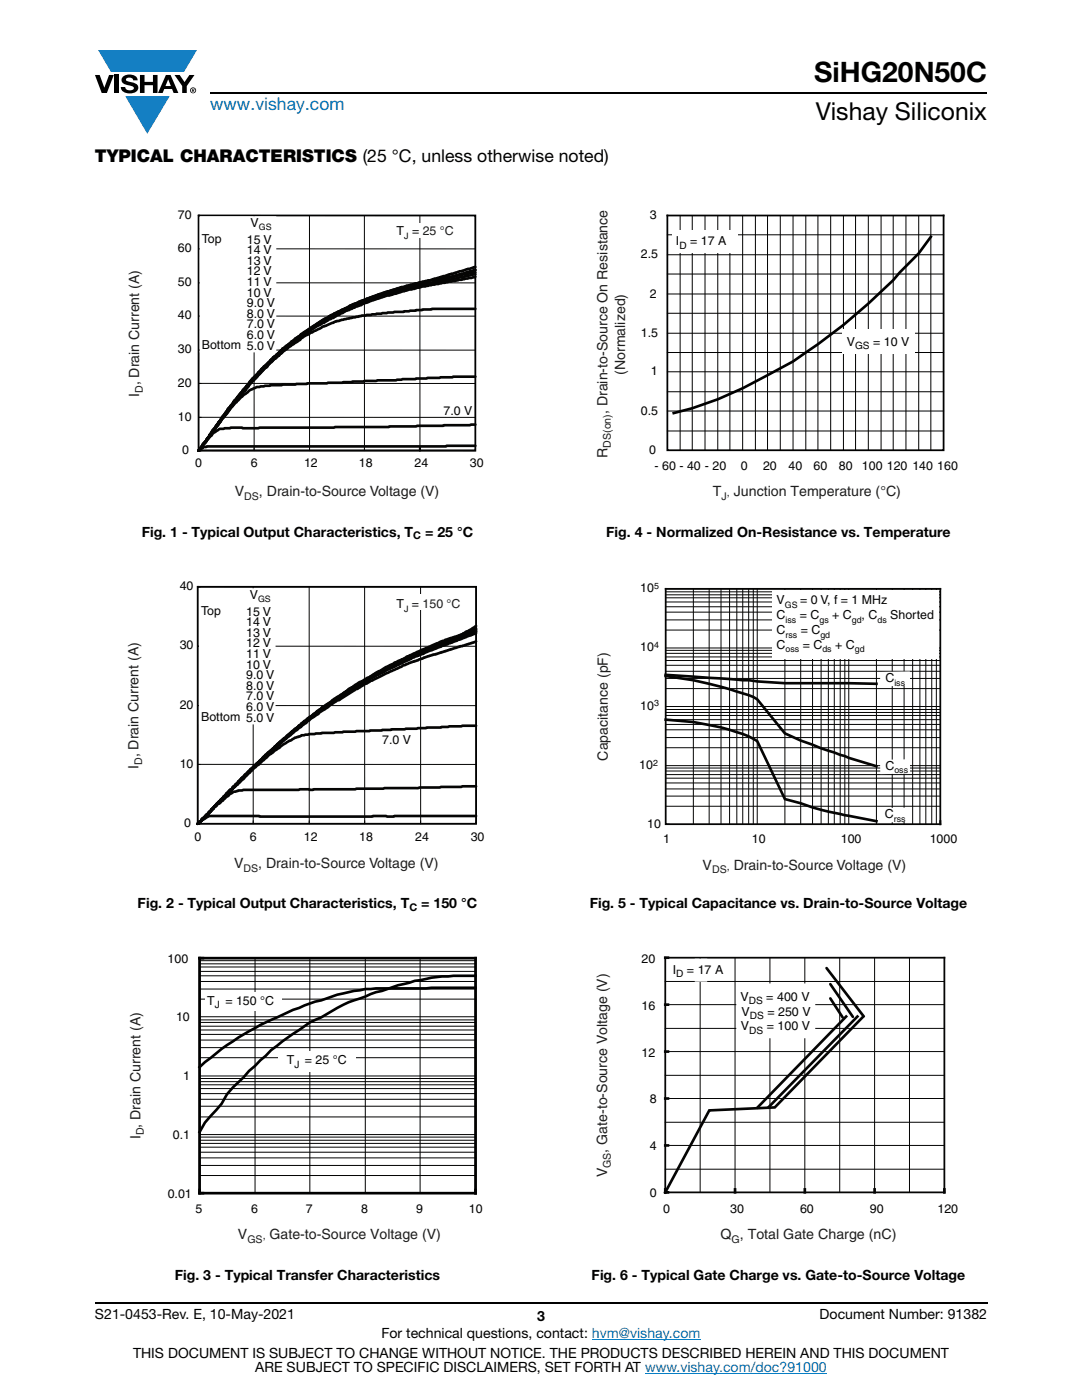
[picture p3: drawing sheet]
<svg xmlns="http://www.w3.org/2000/svg" width="216mm" height="279mm" viewBox="0 0 216 279" stroke-linecap="round" stroke-linejoin="round" font-family="sans-serif">
<g fill="#147fc3">
<path d="M19.6 10h19.7l-2.6 4.3h-1.1h-13.5z"/>
<path d="M25 19.2h8.9l-4.5 7.5z"/>
</g>
<g fill="#000">
<path d="M18.9 15h1l.9 2.5 1-2.5h.9l-1.4 3.6h-1zM22.9 15h.9v3.6h-.9zM24.6 15.3a2.1 2.1 0 0 1 2.8 .3l.1 .4h-.9a.79 .79 0 0 0-.7-.5 .79 .79 0 0 0-.8 .4l.3 .3 1 .2a1.08 1.08 0 0 1 1.2 1 1.08 1.08 0 0 1-1.1 1.2 1.73 1.73 0 0 1-2.4-1.2h.9a.96 .96 0 0 0 .8 .6 .96 .96 0 0 0 .9-.4 1.31 1.31 0 0 0-1.2-.6 1.03 1.03 0 0 1-1.1-.6 1.03 1.03 0 0 1 .2-1.1zM27.9 15h.9v1.3h1.7v-1.3h.9v3.6h-.9v-1.6h-1.7v1.6h-.9zM34.8 15h1.1l.9 1.4 1-1.4h1l-1.5 2.2v1.4h-.9v-1.4z"/>
<path d="M33.6 15.9l.5 1.3h-1.1zM33.1 15l-1.6 3.6h1l.3-.8h1.5l.3 .8h1l-1.6-3.6z"/>
<path d="M38.4 17.8h.2v.2h-.2zM38.3 17.7v.7h.1v-.3l.4 .3-.2-.3 .2-.2-.1-.2z"/>
<path d="M38.1 18a.46 .46 0 0 1 .9 0 .46 .46 0 0 1-.9 0zM37.9 18a.6 .6 0 0 0 1.2 0 .6 .6 0 0 0-1.2 0z"/>
<circle cx="39.6" cy="43" r=".18"/>
</g>
<path d="M42 18.6h155M18.9 260h178.1" fill="none" stroke="#000" stroke-width=".36"/>
<path d="M118.1 267.3h21.7M128.7 274h36.3" fill="none" stroke="#067ec4" stroke-width=".2"/>
<g fill="none" stroke="#050504" stroke-width=".2">
<path d="M39.6 43h55.3v46.9M39.6 43v46.9M39.6 43h.6M50.7 43v46.9M61.8 43v46.9v-.6M72.7 43v46.9v-.6M83.8 43v46.9M94.9 56.5l-55.3-.1 .6 .1M94.9 49.7h-55.3h.6M94.9 76.5h-55.3h.6M94.9 69.9h-55.3h.6M94.9 63.1h-55.3h.6"/>
<path d="M39.6 89.9l.6 .1M39.6 89.3v.6M50.7 89.3v.6M94.9 83.3h-55.3h.6M94.9 89.8h-55.1l-.2 .1M94.9 89.3v.7l-55.3-.1"/>
</g>
<path d="M39.6 43h55.3v46.9h-55.3z" fill="none" stroke="#000" stroke-width=".35"/>
<path d="M83.8 89.3v.6" fill="none" stroke="#050504" stroke-width=".42"/>
<path d="M94.9 54.7l-10.4 2.2-.5 .3-2.6 .4-2.2 .8h-.5l-1.8 .5-1.4 .6-.7 .1-2.1 .7-1.2 .6-1 .3-3.1 1.5-.8 .3-1.9 1.2-1.5 .7-4.8 3.3-4.5 3.7-.6 .9-1.7 1.5-2.4 2.7-3.3 4.2-.4 .4-2 2.9-1.2 1.4-.6 1.3-1.9 2.6-.2 .1M94.9 53.3l-7.7 2.3h-.5l-.9 .4-2 .3-1.4 .5-1.3 .2-.5 .3h-.5l-2 .7-2.2 .6-5.9 2.3-2.2 1.2-1.7 .7-.5 .4-.2 .3a5.5 5.5 0 0 0-2.5 1.3l-4 2.8-1.6 1.4-1 .6-1.2 1.4a1.41 1.41 0 0 0-.9 .8l-1.1 1.2-.8 .5-2 2.3-3.7 4.5-3.3 4.4-.5 1-1.6 1.9-.1 .4-.6 .7-.7 1.1-.2 .1M94.9 54.4l-8.5 1.4-3.4 .8-.8 .3-1 .1-1.6 .6-.9 .2-2.3 .7-.6 .4h-.5l-5.5 2.1-2.2 1.2-1 .4-1 .6-.2 .2-1.1 .5-4.3 2.8-.1 .3-3.6 2.6-.8 1-1.3 1.1-.6 .7-1 .7-1.6 1.8a5.7 5.7 0 0 0-1.6 2.1l-2.6 2.9-4.7 6.6-1 1.5-1.5 1.9M94.9 55.2l-2.8 .6h-.6l-.7 .3-4.6 .7-1.3 .4h-.7l-1.5 .4-1.1 .2-3.9 1.2h-.5l-4.6 1.6-.5 .3-1 .3-1.4 .7-.7 .1-.6 .5-1 .3-.9 .7-.7 .2-1.1 .7-1.5 .7-1.9 1.3-.1 .2-1.2 .7-2.7 2.2a3.1 3.1 0 0 0-1.6 1.5l-1.1 .8-1.3 1.5-.4 .2-1.3 1.3-1.9 2.1-.6 .9-1.8 1.9-1.8 2.6-1.2 1.3-3.1 4.4-1.6 1.9M54.5 71.6l2.3-2 .1-.2 4.1-3.1a19 19 0 0 1 4.4-2.6l1.8-1.1 1.4-.6 1.4-.7 4.6-1.8 5.9-1.9 1.9-.3 1.9-.6 1.9-.3 8.7-2.5-8 2.4-6.3 1.3-4.2 1.3-6.6 2.5-5 2.5-4.8 3.2-2.1 1.7-.6 .6-1 .6-5.5 5.4-4.2 5.1-.1 .4-1 1.1-.7 1-2.4 3.1-.7 1.3-2.1 2.5 .2-.1 .7-1.1 .4-.3 2.1-2.9 .1-.4 1-1.1 .1-.4 2.4-3.1 1.8-2.4 1-1a18.4 18.4 0 0 1 3.2-3.6zM94.9 75.2h-4.5l-.1 .1-7.3 .2-.1 .2h-2.6l-1.3 .2h-3.7l-.3 .1-6.5 .3-.1 .1-7.1 .1-.1 .1h-2l-.3 .1a40 40 0 0 0-7.1 .5h-.6a11.6 11.6 0 0 0-4 3.1l-1.5 1.5-4.2 5.6-1.7 2.4-.2 .1M94.9 61.6h-6.2a7 7 0 0 0-3.1 .2l-2.6 .1-.1 .1-2.3 .1-.1 .1h-1.8l-6.5 .8-5 1.1-2.7 1-2.1 1.1a10.2 10.2 0 0 0-3 2l-1.8 1.1-3.1 2.5-4.2 4.2-4.3 5-3.6 5.1-.7 1.2-1.2 1.3-.9 1.3M94.9 89h-5.4a6.4 6.4 0 0 1-2.8 .1h-45.5l-.1 .1h-.6l-.1 .3-.8 .4M94.9 84.7l-1.1 .2h-5.2l-.2 .1h-5.2l-.2 .1h-5.3l-.1 .1-25.8 .1-.2 .2-5.6-.2-.1 .2h-1.1l-.2 .1a1.76 1.76 0 0 0-1.5 .5l-.1 .1a16.4 16.4 0 0 0-3.2 3.5l-.2 .1" fill="none" stroke="#050504" stroke-width=".53"/>
<path d="M40 43.3h15v26.9h-15z" fill="#fff"/>
<path d="M40 43.3h15v26.9h-15z" fill="none" stroke="#fff" stroke-width=".35"/>
<path d="M77.4 44.5h15.1v2.8h-15.1z" fill="#fff"/>
<g fill="none" stroke="#050504" stroke-width=".2">
<path d="M39.4 117.1h55.6v47.3M39.4 117.1l.1 47.3M39.4 117.1h.6M50.5 117.1v47.3v-.6M61.7 117.1v47.3v-.6M72.8 117.1v47.3M83.9 117.1v47.3M95 129h-55.6h.6M95 152.6l-55.6-.1 .6 .1M95 140.8h-55.6h.6M39.4 164.4h.6M39.5 163.8l-.1 .6"/>
<path d="M72.8 163.8v.6M83.9 163.8v.6M95 163.8v.6h-55.6"/>
</g>
<path d="M39.4 117.1h55.6v47.3h-55.6z" fill="none" stroke="#000" stroke-width=".35"/>
<circle cx="39.4" cy="117.1" r=".18" fill="#000"/>
<path d="M95 128l-8.1 2.6-1.2 .3-2.3 .9-1.8 .5-7.5 3.5-2.8 1.7-.4 .1-3.1 2-1.2 .6-4.6 3.2-3.2 2.6-3.5 2.9-1.9 1.9-1.6 1.2-5.9 5.8-3.8 4.1-2.7 2.5M95 126.4l-12.7 4.8-2.1 1.2-2.8 1.2-1.8 1-1.2 .5-7.2 4.4-7.6 5.6-.1 .2-1.2 .8-.1 .3-3.4 2.8-.1 .3-.5 .2-.1 .2-.4 .3-1.4 1.5-.5 .3-3 3-.7 .5-.7 .8-2.8 2.8-3.6 3.9-1.6 1.4M95 126.1l-6.7 2.6-1.3 .4-3.1 1.4-1.2 .4-1.2 .7-4.1 1.9-4.2 2.3-.4 .2-2 1.3-.5 .1-1.4 1-3.9 2.5-.1 .3-1.2 .7-.1 .2-1 .6-3.5 2.7-5.6 4.9-3.1 3.1-.4 .2-.7 .8-1.7 1.6-1.2 1.4-1.3 1-1.2 1.5-4.5 4.5M95 125.8l-6.1 1.9-1.5 .7-3.4 1.3-7 3.4-3.3 2-2 1-7.5 5.1-.1 .2-3.4 2.5-.7 .7-3.4 2.7-2.1 2.2-1.6 1.2-.6 .8-1.9 1.8a13.4 13.4 0 0 0-3 2.9l-.9 .9-1.5 1.6-.4 .2-3.1 3.5-2.1 2M95 125.6l-7.5 2.9-7.3 3.2-1.1 .7-1 .4-1.9 1.1-1.3 .5-1.2 .8-.4 .2-2.5 1.6-1.8 1-2.5 1.9-2.3 1.4-.1 .2-3.9 2.9-.7 .7-4.7 3.9-4.3 4-.6 .9-1.8 1.5-1.7 2-.5 .2-1.4 1.7-1.2 1.1-1.8 2-2.1 2M95 124.9l-3.3 2-.4 .2a14 14 0 0 1-4.3 1.9l-4.1 1.6-4.2 2-2 1.2-1 .4-2.5 1.5-.4 .1-6.2 3.9-3.5 2.5-.1 .3a11.6 11.6 0 0 0-3.2 2.6l-1.4 1-2 1.6-3.6 3.4-1 .7-3.3 3.5-.4 .2-1.6 1.7-.9 1-.5 .3-.6 .9-.5 .3-.5 .5a16 16 0 0 1-3.2 3.2l-.9 1M95 126l-2.6 1-1.2 .5-2.9 1-.9 .5-.9 .2-9.1 4.2-1.2 .8-1 .3-2.8 1.7-.4 .1-.9 .7h-.2l-3 1.9-2.4 1.8-.5 .2-6.2 4.8-.6 .7-1.3 .9-1.1 1.2-1.3 1-.6 .7-1 .7-4.4 4.4-.4 .2-3.6 3.9-.5 .3-1.4 1.6-3.2 3.1M95 125.4l-6.5 2.9-2 .7-1.1 .6-2.2 .8-6.4 3.1-1.2 .8-3.6 1.9-8.9 5.9-.6 .7-1.2 .7-.7 .7-.8 .5-2.6 2.3-.1 .2-.5 .2-5.5 5.1-4.1 4.1-.6 .8-.8 .6-4.6 5-1.6 1.4M95 156.9l-11.3 .3-.3 .1-12.3 .1-.2 .1-22.4 .1-1.1 .3a4.6 4.6 0 0 0-2.6 1.5l-2.1 1.7-1.2 1.4-1.2 .9-.9 1M95 144.8h-2.7l-.3 .2-3.9 .1-.1 .1h-2.9l-.1 .1h-1.6l-.2 .1-5.1 .2-.1 .1h-1.7l-.1 .1-7.7 .2-.1 .1h-1.6l-.2 .2h-2.4l-.1 .1-2.6 .2a8.4 8.4 0 0 0-4.1 1.4l-3.7 2.6-2 1.9-1 .8-3.3 3.3-.4 .2-3.1 3.2-.6 .5-3.1 3.3-.8 .6M95 162.8l-34.2 .2-17.5-.2a2.61 2.61 0 0 0-2.5 .6l-1.4 1" fill="none" stroke="#050504" stroke-width=".53"/>
<path d="M39.9 117.6h14.9v26.8h-14.9z" fill="#fff"/>
<path d="M39.9 117.6h14.9v26.8h-14.9z" fill="none" stroke="#fff" stroke-width=".35"/>
<path d="M79 118.6h11.1v3.1h-11.1z" fill="#fff"/>
<g fill="none" stroke="#000" stroke-width=".2">
<path d="M39.8 199.4h55.1M39.8 197.4h55.1M39.8 195.9h55.1M39.8 194.7h55.1M39.8 193.9h55.1M39.8 193h55.1M39.8 192.4h55.1M39.8 191.7h55.1M50.9 191.2v46.9M61.8 191.2v46.9M72.9 191.2v46.9M83.8 191.2v46.9"/>
<path d="M39.8 219.4h55.1M39.8 218.3h55.1M39.8 217.2h55.1M39.8 216.5h55.1M39.8 215.9h55.1M39.8 215.2h55.1M39.8 211.1h55.1M39.8 209.1h55.1M39.8 207.6h55.1M39.8 206.4h55.1M39.8 205.6h55.1M39.8 204.8h55.1"/>
<path d="M39.8 204h55.1M39.8 203.5h55.1M39.8 214.7h55.1M39.8 202.9h55.1M39.8 234.6h55.1M39.8 232.6h55.1M39.8 231.1h55.1M39.8 229.9h55.1M39.8 228.9h55.1M39.8 228.2h55.1M39.8 227.6h55.1M39.8 226.9h55.1"/>
<path d="M39.8 222.9h55.1M39.8 220.8h55.1M39.8 226.4h55.1"/>
</g>
<path d="M39.8 191.2h55.1v46.9h-55.1zM94.9 197.1l-15.5 .2a36.2 36.2 0 0 0-9.8 .7l-1.1 .3a86.1 86.1 0 0 0-18.8 7.5 52.4 52.4 0 0 0-9.9 7.2M94.9 194.7a43.3 43.3 0 0 0-9.9 .7 57.3 57.3 0 0 0-8.8 2.4l-1.2 .2-2.1 .9a29.9 29.9 0 0 0-8.8 4.1 12.9 12.9 0 0 0-4.4 2.6 47.3 47.3 0 0 0-8.8 7.1l-1.2 1-1.1 1.3a16.6 16.6 0 0 0-4.4 5.3l-3.3 3.7-1.1 1.9M39.8 237.5v.6h.7" fill="none" stroke="#000" stroke-width=".53"/>
<path d="M39.8 191.2h55.1v46.9h-55.1z" fill="none" stroke="#000" stroke-width=".35"/>
<g fill="#fff">
<path d="M40.8 198h15.4v3.7h-15.4z"/>
<path d="M55.5 209.9h15.5v4h-15.5z"/>
</g>
<g fill="none" stroke="#000" stroke-width=".2">
<path d="M133.2 54.7h55.1M133.2 46.9h55.1M133.2 58.7h55.1M133.2 50.8h55.1M135.7 43v46.9M138.1 43v46.9M140.7 43v46.9M143.2 43v46.9M145.6 43v46.9M148.2 43v46.9M150.7 43v46.9M153.2 43v46.9"/>
<path d="M155.7 43v46.9M158.2 43v46.9M160.8 43v46.9M163.2 43v46.9M165.8 43v46.9M168.3 43v46.9M170.7 43v46.9M173.3 43v46.9M175.8 43v46.9M178.2 43v46.9M180.8 43v46.9M183.3 43v46.9"/>
<path d="M185.7 43v46.9M133.2 78.2h55.1M133.2 70.4h55.1M133.2 62.5h55.1M133.2 74.2h55.1M133.2 66.5h55.1M133.2 86h55.1M133.2 82h55.1"/>
</g>
<path d="M133.2 43h55.1v46.9h-55.1z" fill="none" stroke="#000" stroke-width=".35"/>
<path d="M185.7 47.3l-2.4 3.3-3.8 3.8-1.3 1.5a129.4 129.4 0 0 1-20 16.2l-3.8 2.1a76.9 76.9 0 0 1-20 8.2" fill="none" stroke="#000" stroke-width=".53"/>
<g fill="#fff">
<path d="M134.1 46h13.1v4.4h-13.1z"/>
<path d="M168 65.8h14.5v4.9h-14.5z"/>
</g>
<g fill="none" stroke="#050504" stroke-width=".2">
<path d="M132.8 119.3h54.8M132.8 118.7h54.8M132.8 118.1h54.8M132.8 117.5h54.8M138.4 117.5v47M141.5 117.5v47M143.9 117.5v47M145.6 117.5v47M147 117.5v47M148.2 117.5v47M149.4 117.5v47M150.3 117.5v47"/>
<path d="M151.1 117.5v47M156.6 117.5v47M159.8 117.5v47M162.1 117.5v47M163.8 117.5v47M165.3 117.5v47M166.5 117.5v47M167.7 117.5v47M168.6 117.5v47M169.4 117.5v47M174.9 117.5v47M178 117.5v47"/>
<path d="M180.4 117.5v47M182.1 117.5v47M183.6 117.5v47M184.7 117.5v47M185.9 117.5v47M186.8 117.5v47M132.8 137.4h54.8M132.8 135.4h54.8M132.8 134h54.8M132.8 132.8h54.8M132.8 131.8h54.8M132.8 131.1h54.8"/>
<path d="M132.8 130.4h54.8M132.8 129.8h54.8M132.8 125.7h54.8M132.8 123.7h54.8M132.8 122.2h54.8M132.8 121.1h54.8M132.8 120.1h54.8M132.8 129.3h54.8M132.8 158.9h54.8M132.8 157.4h54.8M132.8 156.3h54.8M132.8 155.3h54.8"/>
<path d="M132.8 154.6h54.8M132.8 153.9h54.8M132.8 153.3h54.8M132.8 149.2h54.8M132.8 147.2h54.8M132.8 145.6h54.8M132.8 144.6h54.8M132.8 143.6h54.8M132.8 142.8h54.8M132.8 142.2h54.8M132.8 141.6h54.8M132.8 152.8h54.8"/>
<path d="M132.8 141h54.8M132.8 160.9h54.8M132.8 164.5h.7"/>
</g>
<path d="M132.8 117.5h54.8v47h-54.8z" fill="none" stroke="#050504" stroke-width=".35"/>
<path d="M187.6 163.9v.6" fill="none" stroke="#050504" stroke-width=".4"/>
<path d="M132.8 134.7l16.6 1.1a96.9 96.9 0 0 0 15.9 .5l9.6 .2M132.8 134.9a79.2 79.2 0 0 1 17.5 4.2l.8 .5 5.5 6.8 3.2 1.4 4 1.5 5.6 1.9 5.5 1.7M132.8 143.6a48.9 48.9 0 0 1 16.6 3.4l1.7 .9 5.5 11.6 3.2 .8a54.2 54.2 0 0 0 9.6 2.5l5.5 1.1" fill="none" stroke="#050504" stroke-width=".53"/>
<g fill="#fff">
<path d="M154.1 117.9h33.2v13.6h-33.2z"/>
<path d="M154.6 118.1h32.4v12.7h-32.4z"/>
</g>
<g fill="#fff">
<path d="M175.6 134.1l6-.1v2.9l-5.9 .1z" fill-rule="evenodd"/>
<path d="M175.5 161.3l5.9-.1 .1 2.8-6 .1z" fill-rule="evenodd"/>
<path d="M175.6 151.6l6-.1v2.9l-5.9 .1z" fill-rule="evenodd"/>
</g>
<g fill="none" stroke="#050504" stroke-width=".2">
<path d="M132.7 195.9h55.7M139.7 191.1v46.9M146.7 191.1v46.9M153.6 191.1v46.9M160.6 191.1v46.9M167.6 191.1v46.9M174.5 191.1v46.9M181.5 191.1v46.9M132.7 214.6h55.7M132.7 205.2h55.7M132.7 219.2h55.7M132.7 209.9h55.7"/>
<path d="M132.7 200.5h55.7M132.7 233.3h55.7M132.7 224h55.7M132.7 228.6h55.7"/>
</g>
<path d="M132.7 191.1h55.7v46.9h-55.7z" fill="none" stroke="#050504" stroke-width=".35"/>
<g fill="none" stroke="#050504" stroke-width=".53">
<path d="M132.7 191.1h.6M164.9 193.2l7.4 9.6M165.7 196.4l4.5 6.5M165.7 199.3l2.4 3.7M132.7 219.2h.6M132.7 209.9h.6M132.7 200.5h.6M168.8 202.9l-17.6 18.1M171.1 202.9l-17.8 18.1M172.3 202.9l-17.7 18.1-13.1 .6-8.8 16.4M132.7 238h.6M132.7 228.6h.6"/>
<path d="M132.7 237.4v.6M146.7 237.4v.6M160.6 237.4v.6M174.5 237.4v.6M188.4 237.4v.6"/>
</g>
<path d="M138.8 191.5h2.1v4.2h-2.1z" fill="#fff"/>
<path d="M138.8 191.5h2.1v4.2h-2.1z" fill="none" stroke="#fff" stroke-width=".35"/>
<path d="M147.1 196.4h15.4v10.6h-15.4z" fill="#fff"/>
<path d="M147.1 196.4h15.4v10.6h-15.4z" fill="none" stroke="#fff" stroke-width=".35"/>
<text font-size="5.6" x="162.5" y="16.4">SiHG20N50C</text>
<text font-size="4.9" x="162.8" y="24">Vishay Siliconix</text>
<text font-size="3.5" fill="#067ec4" x="42" y="21.9">www.vishay.com</text>
<text font-size="3.5" x="18.9" y="32.3">TYPICAL CHARACTERISTICS (25 °C, unless otherwise noted)</text>
<g font-size="2.8" fill="#211e1e">
<text x="124.7" y="74.8" transform="rotate(-90 124.7 74.8)">(Normalized)</text>
<text x="27.8" y="79.2" transform="rotate(-90 27.8 79.2)">I , Drain Current (A)</text>
<text x="121.2" y="82.7" transform="rotate(-90 121.2 82.7)">, Drain-to-Source On Resistance</text>
<text x="121.2" y="91.4" transform="rotate(-90 121.2 91.4)">R</text>
<text x="46.8" y="99">V</text>
<text x="51.7" y="99">, Drain-to-Source Voltage (V)</text>
<text x="142.3" y="99">T</text>
<text x="146.4" y="99">Junction Temperature (°C)</text>
<text x="27.7" y="153.5" transform="rotate(-90 27.7 153.5)">I , Drain Current (A)</text>
<text x="121.3" y="151.8" transform="rotate(-90 121.3 151.8)">Capacitance (pF)</text>
<text x="46.7" y="173.3">V</text>
<text x="51.5" y="173.3">, Drain-to-Source Voltage (V)</text>
<text x="140.2" y="173.6">V</text>
<text x="146.4" y="173.6">Drain-to-Source Voltage (V)</text>
<text x="28" y="227.4" transform="rotate(-90 28 227.4)">I , Drain Current (A)</text>
<text x="121.1" y="230" transform="rotate(-90 121.1 230)">, Gate-to-Source Voltage (V)</text>
<text x="121.1" y="235" transform="rotate(-90 121.1 235)">V</text>
<text x="47.5" y="247.3">V</text>
<text x="53.8" y="247.3">Gate-to-Source Voltage (V)</text>
<text x="143.7" y="247.3">Q , Total Gate Charge (nC)</text>
</g>
<g font-size="2.8">
<text x="28.3" y="107.1">Fig. 1 - Typical Output Characteristics, T</text>
<text x="84.8" y="107.1">= 25 °C</text>
<text x="121" y="107.1">Fig. 4 - Normalized On-Resistance vs. Temperature</text>
<text x="27.5" y="181.3">Fig. 2 - Typical Output Characteristics, T</text>
<text x="84" y="181.3">= 150 °C</text>
<text x="117.7" y="181.3">Fig. 5 - Typical Capacitance vs. Drain-to-Source Voltage</text>
<text x="34.9" y="255.5">Fig. 3 - Typical Transfer Characteristics</text>
<text x="118" y="255.5">Fig. 6 - Typical Gate Charge vs. Gate-to-Source Voltage</text>
<text x="18.9" y="263.3">S21-0453-Rev. E, 10-May-2021</text>
<text x="107.2" y="263.6">3</text>
<text x="163.6" y="263.3">Document Number: 91382</text>
<text x="76.1" y="267.1">For technical questions, contact: hvm@vishay.com</text>
<text x="26.5" y="271">THIS DOCUMENT IS SUBJECT TO CHANGE WITHOUT NOTICE. THE PRODUCTS DESCRIBED HEREIN AND THIS DOCUMENT</text>
<text x="50.9" y="273.8">ARE SUBJECT TO SPECIFIC DISCLAIMERS, SET FORTH AT www.vishay.com/doc?91000</text>
</g>
<g font-size="2.5" fill="#050504">
<text x="35.5" y="43.7">70</text>
<text x="50" y="45.3">V</text>
<text x="79.1" y="46.9">T =</text>
<text x="129.7" y="43.7">3</text>
<text x="35.5" y="50.3">60</text>
<text x="40.3" y="48.4">Top</text>
<text x="49.3" y="48.6">15 V</text>
<text x="49.3" y="50.7">14 V</text>
<text x="49.3" y="52.8">13 V</text>
<text x="127.9" y="51.6">2.5</text>
<text x="134.9" y="48.9">I</text>
<text x="137.7" y="48.9">= 17 A</text>
<text x="35.5" y="57.1">50</text>
<text x="49.3" y="55">12 V</text>
<text x="49.3" y="57.1">11 V</text>
<text x="49.3" y="59.2">10 V</text>
<text x="129.7" y="59.4">2</text>
<text x="35.5" y="63.7">40</text>
<text x="49.3" y="61.3">9.0 V</text>
<text x="49.3" y="63.4">8.0 V</text>
<text x="49.3" y="65.5">7.0 V</text>
<text x="35.5" y="70.5">30</text>
<text x="40.3" y="69.6">Bottom 5.0 V</text>
<text x="49.3" y="67.7">6.0 V</text>
<text x="127.9" y="67.2">1.5</text>
<text x="169" y="69">V</text>
<text x="174.2" y="69">= 10 V</text>
<text x="35.5" y="77.2">20</text>
<text x="129.9" y="74.9">1</text>
<text x="35.5" y="84">10</text>
<text x="88.5" y="82.8">7.0 V</text>
<text x="127.9" y="82.7">0.5</text>
<text x="36.4" y="90.6">0</text>
<text x="39" y="93.2">0</text>
<text x="50" y="93.2">6</text>
<text x="60.7" y="93.2">12</text>
<text x="71.6" y="93.2">18</text>
<text x="82.7" y="93.2">24</text>
<text x="93.8" y="93.2">30</text>
<text x="129.5" y="90.6">0</text>
<text x="130.6" y="93.9">- 60 - 40 - 20</text>
<text x="147.8" y="93.9">0</text>
<text x="152.3" y="93.9">20</text>
<text x="157.4" y="93.9">40</text>
<text x="162.3" y="93.9">60</text>
<text x="167.4" y="93.9">80</text>
<text x="172" y="93.9">100 120 140 160</text>
<text x="35.9" y="117.8">40</text>
<text x="49.9" y="119.5">V</text>
<text x="127.8" y="118.2">10</text>
<text x="40.1" y="122.7">Top</text>
<text x="49.1" y="122.9">15 V</text>
<text x="49.1" y="125">14 V</text>
<text x="79.1" y="121.4">T =</text>
<text x="155" y="120.6">V</text>
<text x="155" y="123.6">C</text>
<text x="159.6" y="123.6">= C</text>
<text x="159.7" y="120.6">= 0 V, f = 1 MHz</text>
<text x="166.1" y="123.6">+ C</text>
<text x="171.9" y="123.6">, C</text>
<text x="177.6" y="123.6">Shorted</text>
<text x="35.9" y="129.6">30</text>
<text x="49.1" y="127.1">13 V</text>
<text x="49.1" y="129.2">12 V</text>
<text x="49.1" y="131.3">11 V</text>
<text x="127.8" y="130">10</text>
<text x="155" y="129.5">C</text>
<text x="155" y="126.5">C</text>
<text x="159.8" y="126.5">= C</text>
<text x="160.2" y="129.5">= C</text>
<text x="166.6" y="129.5">+ C</text>
<text x="49.1" y="133.4">10 V</text>
<text x="49.1" y="135.6">9.0 V</text>
<text x="49.1" y="137.7">8.0 V</text>
<text x="176.7" y="136.1">C</text>
<text x="35.9" y="141.5">20</text>
<text x="40.1" y="143.8">Bottom 5.0 V</text>
<text x="49.1" y="139.8">7.0 V</text>
<text x="49.1" y="141.9">6.0 V</text>
<text x="127.8" y="141.7">10</text>
<text x="76.3" y="148.6">7.0 V</text>
<text x="35.9" y="153.2">10</text>
<text x="127.6" y="153.5">10</text>
<text x="176.7" y="153.6">C</text>
<text x="36.7" y="165.1">0</text>
<text x="38.8" y="167.9">0</text>
<text x="49.9" y="167.9">6</text>
<text x="60.6" y="167.9">12</text>
<text x="71.7" y="167.9">18</text>
<text x="82.8" y="167.9">24</text>
<text x="93.9" y="167.9">30</text>
<text x="129.2" y="165.2">10</text>
<text x="176.6" y="163.3">C</text>
<text x="132.3" y="168.2">1</text>
<text x="150" y="168.2">10</text>
<text x="167.8" y="168.2">100</text>
<text x="185.5" y="168.2">1000</text>
<text x="33.5" y="192.1">100</text>
<text x="128" y="192.1">20</text>
<text x="134.2" y="194.3">I</text>
<text x="137.1" y="194.3">= 17 A</text>
<text x="35.1" y="203.8">10</text>
<text x="41.3" y="200.7">T</text>
<text x="45" y="200.7">= 150 °C</text>
<text x="128" y="201.5">16</text>
<text x="147.7" y="199.8">V</text>
<text x="148" y="202.7">V</text>
<text x="152.9" y="199.8">= 400 V</text>
<text x="153.1" y="202.7">= 250 V</text>
<text x="147.9" y="205.6">V</text>
<text x="153" y="205.6">= 100 V</text>
<text x="36.6" y="215.6">1</text>
<text x="57.2" y="212.3">T</text>
<text x="60.8" y="212.3">= 25 °C</text>
<text x="128" y="210.9">12</text>
<text x="129.7" y="220.2">8</text>
<text x="34.5" y="227.3">0.1</text>
<text x="129.7" y="229.6">4</text>
<text x="33.5" y="239">0.01</text>
<text x="129.7" y="239">0</text>
<text x="39" y="242">5</text>
<text x="50.1" y="242">6</text>
<text x="61" y="242">7</text>
<text x="72.1" y="242">8</text>
<text x="83" y="242">9</text>
<text x="93.6" y="242">10</text>
<text x="132.3" y="242">0</text>
<text x="145.7" y="242">30</text>
<text x="159.6" y="242">60</text>
<text x="173.6" y="242">90</text>
<text x="187" y="242">120</text>
</g>
<g font-size="2.5" fill="#211e1e">
<text x="84.3" y="46.9">25 °C</text>
<text x="84.3" y="121.4">150 °C</text>
</g>
<g font-size="2.1" fill="#211e1e">
<text x="28.5" y="78.4" transform="rotate(-90 28.5 78.4)">D</text>
<text x="121.9" y="89.4" transform="rotate(-90 121.9 89.4)">DS(on)</text>
<text x="48.7" y="99.7">DS</text>
<text x="144" y="99.7">J</text>
<text x="145.1" y="99">,</text>
<text x="28.4" y="152.7" transform="rotate(-90 28.4 152.7)">D</text>
<text x="48.6" y="174">DS</text>
<text x="145" y="173.6">,</text>
<text x="142.1" y="174.3">DS</text>
<text x="28.7" y="226.6" transform="rotate(-90 28.7 226.6)">D</text>
<text x="121.9" y="233.1" transform="rotate(-90 121.9 233.1)">GS</text>
<text x="49.4" y="248">GS</text>
<text x="52.4" y="247.3">,</text>
<text x="146" y="248">G</text>
</g>
<g font-size="2.1">
<text x="82.5" y="107.6">C</text>
<text x="81.7" y="181.8">C</text>
</g>
<g font-size="2" fill="#050504">
<text x="135.6" y="49.6">D</text>
<text x="170.6" y="69.7">GS</text>
<text x="134.9" y="195">D</text>
<text x="42.9" y="201.2">J</text>
<text x="149.4" y="200.5">DS</text>
<text x="149.6" y="203.4">DS</text>
<text x="149.5" y="206.3">DS</text>
<text x="58.8" y="213.2">J</text>
</g>
<g font-size="1.8" fill="#050504">
<text x="51.6" y="46">GS</text>
<text x="80.6" y="47.6">J</text>
<text x="130.5" y="117.5">5</text>
<text x="51.5" y="120.2">GS</text>
<text x="80.6" y="122.1">J</text>
<text x="156.6" y="121.3">GS</text>
<text x="156.8" y="124.3">iss</text>
<text x="163.5" y="124.3">gs</text>
<text x="170" y="124.3">gd</text>
<text x="175.1" y="124.3">ds</text>
<text x="130.5" y="129.3">4</text>
<text x="156.8" y="127.2">rss</text>
<text x="156.8" y="130.2">oss</text>
<text x="163.7" y="127.2">gd</text>
<text x="164.1" y="130.2">ds</text>
<text x="170.6" y="130.2">gd</text>
<text x="178.5" y="136.8">iss</text>
<text x="130.5" y="141">3</text>
<text x="130.3" y="152.8">2</text>
<text x="178.5" y="154.4">oss</text>
<text x="178.3" y="164">rss</text>
</g>
</svg>
